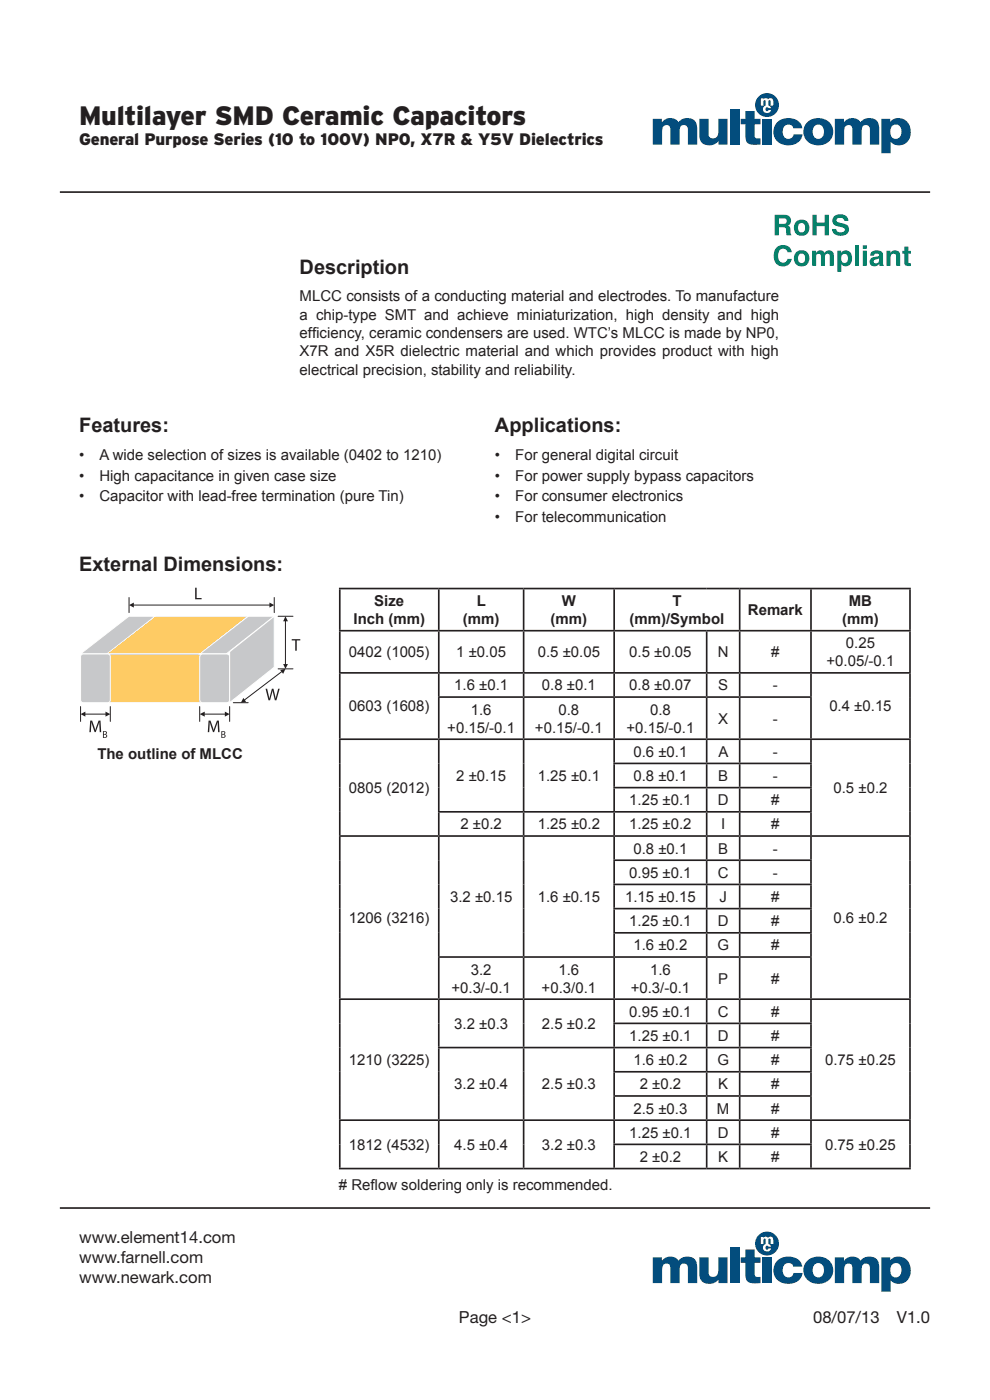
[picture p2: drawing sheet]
<svg xmlns="http://www.w3.org/2000/svg" width="210mm" height="297mm" viewBox="0 0 210 297" stroke-linecap="round" stroke-linejoin="round" font-family="sans-serif">
<path d="M12.7 40.8h184.6" fill="none" stroke="#231f20" stroke-width=".35"/>
<g fill="#034d7d">
<path d="M138.5 25.2h1.9v.8a2.16 2.16 0 0 1 3.5-.1 2.36 2.36 0 0 1 3.8 .1l.2 1v3.7h-2v-3.2a.87 .87 0 0 0-.9-1 .87 .87 0 0 0-.8 1v3.2h-2v-3.1a.87 .87 0 0 0-.8-1.1 .87 .87 0 0 0-.9 .9l-.1 3.3h-1.9z"/>
<path d="M148.3 25.2h2v3.2a1.04 1.04 0 0 0 1.2 1 1.04 1.04 0 0 0 .9-1.3v-2.9h1.9v5.5h-1.9v-.8a2.46 2.46 0 0 1-3.7 .1l-.3-.9z"/>
<path d="M154.8 23.2h2v7.5h-2z"/>
<path d="M158.1 23.6h2v1.6h1.2v1.2h-1.2v2.5a.85 .85 0 0 0 1.2 .5v1.3h-.8a1.78 1.78 0 0 1-2.4-1.9v-2.4h-1v-1.2h1z"/>
<path d="M161.7 25.2h2v5.5h-2z"/>
<path d="M164.7 26.1a3.4 3.4 0 0 1 5.4 .5l.1 .6h-1.9a1.13 1.13 0 0 0-1.3-.8 1.13 1.13 0 0 0-.9 1.2 1.31 1.31 0 0 0 .3 1.5 1.31 1.31 0 0 0 1.6 .1l.3-.7h1.9a3.2 3.2 0 0 1-5.5 1.3 2.96 2.96 0 0 1 0-3.7z"/>
<path d="M177.1 25.2h1.9v.8a2.16 2.16 0 0 1 3.5-.1 2.36 2.36 0 0 1 3.8 .1l.2 1v3.7h-2v-3.2a.87 .87 0 0 0-.9-1 .87 .87 0 0 0-.8 1v3.2h-2v-3.1a.87 .87 0 0 0-.8-1.1 .87 .87 0 0 0-.9 .9v3.3h-2z"/>
<path d="M171.1 26.1a3.2 3.2 0 0 1 3.7-.9 3.2 3.2 0 0 1 1.9 3.4 3.3 3.3 0 0 1-3.1 2.2 3.3 3.3 0 0 1-3.1-2.2 2.86 2.86 0 0 1 .6-2.5zM172.8 26.8a1.89 1.89 0 0 0 .3 2.6 1.46 1.46 0 0 0 1.5-.6 1.46 1.46 0 0 0 0-1.7 1.13 1.13 0 0 0-1.8-.3z"/>
<path d="M187 25.2h1.8v.6a2.5 2.5 0 0 1 2.7-.6 2.5 2.5 0 0 1 1.7 2.2 2.58 2.58 0 0 1-.9 2.9 2.58 2.58 0 0 1-3.1 .1l-.3-.3v2.4h-1.9zM189.1 26.9a1.84 1.84 0 0 0 .5 2.5 1.28 1.28 0 0 0 1.6-1.5 1.19 1.19 0 0 0-.6-1.4 1.19 1.19 0 0 0-1.5 .4z"/>
<circle cx="162.7" cy="22.3" r="2.54"/>
</g>
<path d="M161.4 20.9h.5v.2l.5-.3 .5 .3 .1-.2a.6 .6 0 0 1 .7 0 .6 .6 0 0 1 .3 .6v.9h-.5l-.1-1.1h-.3l-.1 1.1 .4 .3 .1 .3h-.5a.36 .36 0 0 0-.5-.1 .36 .36 0 0 0 0 .5 .36 .36 0 0 0 .5 .1v-.2h.6a.85 .85 0 0 1-1.4 .5 .85 .85 0 0 1 .2-1.4v-1l-.2-.2-.2 .2-.1 1h-.5z" fill="#fff"/>
<g fill="#034d7d">
<path d="M138.5 266.7h1.9v.8a2.16 2.16 0 0 1 3.5 0 2.36 2.36 0 0 1 3.8 .1l.2 .9v3.7h-2v-3.2a.87 .87 0 0 0-.9-.9 .87 .87 0 0 0-.8 .9v3.2h-2v-3.1a.87 .87 0 0 0-.8-1.1 .87 .87 0 0 0-.9 1l-.1 3.2h-1.9z"/>
<path d="M148.3 266.7h2v3.2a1.04 1.04 0 0 0 1.2 1 1.04 1.04 0 0 0 .9-1.2v-3h1.9v5.5h-1.9v-.7a2.46 2.46 0 0 1-3.7 0l-.3-.9z"/>
<path d="M154.8 264.7h2v7.5h-2z"/>
<path d="M158.1 265.1h2v1.6h1.2v1.2h-1.2v2.5a.85 .85 0 0 0 1.2 .5v1.3h-.8a1.78 1.78 0 0 1-2.4-1.9v-2.4h-1v-1.2h1z"/>
<path d="M161.7 266.7h2v5.5h-2z"/>
<path d="M164.7 267.7a3.4 3.4 0 0 1 5.4 .5l.1 .5h-1.9a1.13 1.13 0 0 0-1.3-.7 1.13 1.13 0 0 0-.9 1.1 1.31 1.31 0 0 0 .3 1.6 1.31 1.31 0 0 0 1.6 0l.3-.6h1.9a3.2 3.2 0 0 1-5.5 1.3 2.96 2.96 0 0 1 0-3.7z"/>
<path d="M177.1 266.7h1.9v.8a2.16 2.16 0 0 1 3.5 0 2.36 2.36 0 0 1 3.8 .1l.2 .9v3.7h-2v-3.2a.87 .87 0 0 0-.9-.9 .87 .87 0 0 0-.8 .9v3.2h-2v-3.1a.87 .87 0 0 0-.8-1.1 .87 .87 0 0 0-.9 1v3.2h-2z"/>
<path d="M171.1 267.6a3.2 3.2 0 0 1 3.7-.8 3.2 3.2 0 0 1 1.9 3.4 3.3 3.3 0 0 1-3.1 2.2 3.3 3.3 0 0 1-3.1-2.2 2.86 2.86 0 0 1 .6-2.6zM172.8 268.3a1.89 1.89 0 0 0 .3 2.6 1.46 1.46 0 0 0 1.5-.6 1.46 1.46 0 0 0 0-1.7 1.13 1.13 0 0 0-1.8-.3z"/>
<path d="M187 266.7h1.8v.7a2.5 2.5 0 0 1 2.7-.7 2.5 2.5 0 0 1 1.7 2.2 2.58 2.58 0 0 1-.9 2.9 2.58 2.58 0 0 1-3.1 .1l-.3-.3v2.4h-1.9zM189.1 268.4a1.84 1.84 0 0 0 .5 2.5 1.28 1.28 0 0 0 1.6-1.5 1.19 1.19 0 0 0-.6-1.3 1.19 1.19 0 0 0-1.5 .3z"/>
<circle cx="162.7" cy="263.8" r="2.54"/>
</g>
<path d="M161.4 262.4h.5v.2l.5-.2 .5 .2 .1-.1a.6 .6 0 0 1 .7-.1 .6 .6 0 0 1 .3 .6v.9h-.5l-.1-1.1h-.3l-.1 1.1 .4 .3 .1 .3h-.5a.36 .36 0 0 0-.5-.1 .36 .36 0 0 0 0 .6 .36 .36 0 0 0 .5 0v-.2h.6a.85 .85 0 0 1-1.4 .6 .85 .85 0 0 1 .2-1.5v-1l-.2-.1-.2 .1-.1 1h-.5z" fill="#fff"/>
<path d="M12.7 256.3h184.6" fill="none" stroke="#231f20" stroke-width=".35"/>
<g fill="#008164">
<path d="M172.3 45.6h.9v1.6h1.7v-1.6h.9v4.3h-.9v-1.9h-1.7v1.9h-.9z"/>
<path d="M177 45.8a1.81 1.81 0 0 1 3 1.1h-.9a.89 .89 0 0 0-.8-.7 .89 .89 0 0 0-.9 .5l.2 .4 1.4 .3a1.29 1.29 0 0 1 1.1 1.4 1.29 1.29 0 0 1-1.4 1.2 1.71 1.71 0 0 1-2.2-1.4h.9a1 1 0 0 0 .8 .7 1 1 0 0 0 1-.6l-.2-.3-.3-.2a2.22 2.22 0 0 1-2.1-1.1l.1-.8z"/>
<path d="M164.7 52.5a1.89 1.89 0 0 1 1.9-.5 1.89 1.89 0 0 1 1.3 1.5h-.9a1.01 1.01 0 0 0-1.2-.7 1.01 1.01 0 0 0-.7 1.1 1.29 1.29 0 0 0 1.3 1.8l.4-.3 .2-.5h.9a1.93 1.93 0 0 1-2.2 1.6 1.93 1.93 0 0 1-1.6-2.2l.1-.9z"/>
<path d="M172.3 53.2h.8v.5a1.01 1.01 0 0 1 1.8 0 1.07 1.07 0 0 1 1.3-.5 1.07 1.07 0 0 1 .7 1.2v2h-.9v-2a.52 .52 0 0 0-.6-.6 .52 .52 0 0 0-.4 .7v1.9h-.9v-1.9a.53 .53 0 0 0-.5-.7 .53 .53 0 0 0-.5 .7v1.9h-.8z"/>
<path d="M181.4 52.1h.8v4.3h-.8z"/>
<path d="M188.1 53.2h.8v.5a1.12 1.12 0 0 1 1.2-.5 1.12 1.12 0 0 1 .8 1v2.2h-.8v-2a.62 .62 0 0 0-.7-.6 .62 .62 0 0 0-.5 .9v1.7h-.8z"/>
<path d="M191.8 52.3h.9v.9h.5v.6h-.5v1.9l.5 .1v.6h-.8l-.5-.3-.1-2.3h-.4v-.6h.4z"/>
<path d="M164.3 45.6h2.1a1.21 1.21 0 0 1 1.3 .8 1.21 1.21 0 0 1-.6 1.4 1.28 1.28 0 0 1 .6 1.6l.2 .5h-1l-.3-1.6-1.4-.1v1.7h-.9zM165.2 46.3v1.2h1a.59 .59 0 0 0 .7-.6 .59 .59 0 0 0-.7-.6z"/>
<path d="M168.4 48.3a1.71 1.71 0 0 1 3.4 0 1.71 1.71 0 0 1-3.4 0zM169.5 47.6a.98 .98 0 0 0-.2 1.2 .98 .98 0 0 0 1.2 .4 1.1 1.1 0 0 0-.5-1.9z"/>
<path d="M168.4 54.8a1.71 1.71 0 0 1 3.4 0 1.71 1.71 0 0 1-3.4 0zM169.5 54.1a.98 .98 0 0 0-.2 1.2 .98 .98 0 0 0 1.2 .4 1.1 1.1 0 0 0-.5-1.9z"/>
<path d="M177.6 53.2h.8v.5a1.3 1.3 0 0 1 1.6-.4 1.3 1.3 0 0 1 .7 1.5 1.33 1.33 0 0 1-.6 1.5 1.33 1.33 0 0 1-1.6-.3v1.7h-.9zM178.7 54a.99 .99 0 0 0-.3 1.1 .99 .99 0 0 0 1 .7 1.05 1.05 0 0 0 .5-1.1 1.05 1.05 0 0 0-.7-.8z"/>
<path d="M183 52h.9v.8h-.9zM183 53.2h.9v3.2h-.9z"/>
<path d="M184.8 53.5a1.69 1.69 0 0 1 2.5 .3v2.2l.2 .4h-.9l-.1-.4a1.04 1.04 0 0 1-1.7 .3 1.04 1.04 0 0 1 .3-1.7l1.3-.3a.52 .52 0 0 0-.4-.5 .52 .52 0 0 0-.6 .3v.1h-.8zM185.4 55.2a.52 .52 0 0 0 .3 .7 .52 .52 0 0 0 .7-.3l.1-.8z"/>
</g>
<path d="M17.1 138.7l10.3-8h30.8l-10.3 8z" fill="#fecb64"/>
<path d="M17.1 138.6v.2l10.3-8v-.1h30.8l-.1-.1-10.3 8 .1 .1v-.1zM16.8 138.8h31.1l10.6-8.2h-31.2z" fill="#fff"/>
<path d="M17.4 139l.4-.3h29.9a.91 .91 0 0 1 1 1v8.4l-.1 .4-.5 .5-30.3 .1-.7-.8v-8.8z" fill="#fecb64"/>
<path d="M17.2 139.1l.6-.4h29.9a.91 .91 0 0 1 1 1v8.4l-.1 .4-.5 .5-30.3 .1-.7-.8v-8.8z" fill="none" stroke="#fff" stroke-width=".21"/>
<path d="M17.1 138.7l10.2-8h5.6l-10.2 8z" fill="#c7c8ca"/>
<path d="M17.1 138.6v.2l10.3-8-.1-.1 5.6 .1v-.2l-10.2 8.1v-.1zM16.8 138.8h5.9l10.5-8.2h-5.9z" fill="#fff"/>
<path d="M42.4 138.7l10.2-8h5.6l-10.2 8z" fill="#c7c8ca"/>
<path d="M42.4 138.6l.1 .2 10.2-8-.1-.1 5.6 .1-.1-.2-10.1 8.1v-.1zM42.1 138.8h5.9l10.5-8.2h-6z" fill="#fff"/>
<path d="M17.3 138.9l.3-.2h5.3l.4 .2 .1 .3v9.4l-.1 .3-.4 .2h-5.3l-.4-.3-.1-9.6z" fill="#c7c8ca"/>
<path d="M17.2 139l.4-.3h5.3l.4 .2 .1 .3v9.4l-.1 .3-.4 .2h-5.3l-.4-.3z" fill="none" stroke="#fff" stroke-width=".21"/>
<path d="M42.5 139l.3-.3h5.3a.58 .58 0 0 1 .6 .6l-.1 9.5-.4 .3h-5.4l-.3-.3-.1-.3z" fill="#c7c8ca"/>
<path d="M42.5 139l.3-.3h5.3a.58 .58 0 0 1 .6 .6l-.1 9.5-.4 .3h-5.4l-.3-.3-.1-.3z" fill="none" stroke="#fff" stroke-width=".21"/>
<path d="M48.7 138.3l9.5-7.6v10.9l-9.5 7.5z" fill="#c7c8ca"/>
<path d="M48.7 138.3l9.5-7.6v10.9l-9.5 7.5z" fill="none" stroke="#fff" stroke-width=".21"/>
<path d="M59 130.7h3.1M60.5 131.8v9.1M59 141.9h3.1" fill="none" stroke="#231f20" stroke-width=".21"/>
<g fill="#231f20">
<path d="M60.5 130.7l.6 1.1h-1z"/>
<path d="M60.1 140.9h1l-.6 1z"/>
</g>
<path d="M49.5 149.1h3.1M59.8 142.5l-7.9 6" fill="none" stroke="#231f20" stroke-width=".21"/>
<g fill="#231f20">
<path d="M59.4 142.1l1.1-.2-.4 1.1z"/>
<path d="M51.6 148.1l.6 .8-1.1 .2z"/>
</g>
<path d="M27.4 126.8v3.2M28.3 128.4h28.9M58.2 126.8v3.2" fill="none" stroke="#231f20" stroke-width=".21"/>
<g fill="#231f20">
<path d="M27.4 128.4l1-.6v1.1z"/>
<path d="M57.2 127.8l1 .6-1 .5z"/>
</g>
<path d="M17.1 149.9v3.1M18.1 151.5h4.3M23.4 149.9v3.1M42.4 149.9v3.1M48.7 149.9v3.1" fill="none" stroke="#231f20" stroke-width=".21"/>
<g fill="#231f20">
<path d="M17.1 151.5l1-.5v1z"/>
<path d="M22.4 151l1 .5-1 .5z"/>
</g>
<path d="M43.4 151.5h4.3" fill="none" stroke="#231f20" stroke-width=".21"/>
<g fill="#231f20">
<path d="M42.4 151.5l1-.5v1z"/>
<path d="M47.7 151l1 .5-1 .5z"/>
<path d="M41.4 124.7h.3v2.2h1.1v.2h-1.4z"/>
<path d="M61.9 135.6h1.8v.3h-.8v2.1h-.3v-2.1h-.7z"/>
<path d="M56.3 146.1h.4l.4 2.1 .6-2.1h.3l.5 2.1 .5-2.1h.3l-.7 2.5h-.3l-.5-2.1-.5 2.1h-.3z"/>
<path d="M44.2 152.9h.5l.6 2 .7-2h.4l.2 2.4h-.3l-.1-2.1-.8 2.1h-.2l-.7-2.1-.1 2.1h-.3z"/>
<path d="M19.1 152.9h.4l.7 2 .7-2h.4l.2 2.4h-.3l-.1-2.1-.8 2.1h-.2l-.7-2.1-.1 2.1h-.3z"/>
<path d="M47 155.1l.7 .1 .1 .3-.2 .3a.42 .42 0 0 1 .2 .5 .42 .42 0 0 1-.6 .2h-.2zM47.1 155.3v.4l.5-.1v-.3zM47.1 155.9v.5l.5-.1v-.3z"/>
<path d="M21.8 155.1l.8 .1 .1 .3-.3 .3a.42 .42 0 0 1 .3 .5 .42 .42 0 0 1-.6 .2h-.3zM22 155.3v.4l.5-.1v-.3zM22 155.9v.5l.5-.1v-.3z"/>
</g>
<g fill="none" stroke="#231f20" stroke-width=".35">
<path d="M71.9 124.9h121.3M71.9 133.8h121.3M72.1 125v8.6M72.1 134v8.6M93.1 125v8.6M93.1 134v8.6M111.1 125v8.6M111.1 134v8.6M130.3 125v8.6M130.3 134v8.6M149.9 134v8.6M156.9 125v8.6"/>
<path d="M156.9 134v8.6M172 125v8.6M172 134v8.6M193 125v8.6M193 134v8.6M71.9 142.7h121.3M71.9 156.8h121.3M72.1 142.9v13.7M72.1 157v20.2M92.9 147.9h79.3M93.1 142.9v4.8M93.1 148.1v8.5"/>
<path d="M93.1 157v15M111.1 142.9v4.8M111.1 148.1v8.5M111.1 157v15M130.3 142.9v4.8M130.3 148.1v8.5M130.3 157v4.8M149.9 142.9v4.8M149.9 148.1v8.5M149.9 157v4.8M156.9 142.9v4.8M156.9 148.1v8.5"/>
<path d="M156.9 157v4.8M172 142.9v4.8M172 148.1v8.5M172 157v4.8M193 142.9v13.7M193 157v20.2M71.9 177.4h121.3M72.1 177.5v34.3M92.9 172.2h79.3M93.1 172.4v4.8M93.1 177.5v25.3M111.1 172.4v4.8"/>
<path d="M111.1 177.5v25.3M130.1 162h42.1M130.1 167.1h42.1M130.3 162.1v4.8M130.3 167.3v4.7M130.3 172.4v4.8M130.3 177.5v4.8M149.9 162.1v4.8M149.9 167.3v4.7M149.9 172.4v4.8M149.9 177.5v4.8M156.9 162.1v4.8"/>
<path d="M156.9 167.3v4.7M156.9 172.4v4.8M156.9 177.5v4.8M172 162.1v4.8M172 167.3v4.7M172 172.4v4.8M172 177.5v4.8M193 177.5v34.3M130.1 182.5h42.1M130.1 187.6h42.1M130.1 192.8h42.1M130.1 197.9h42.1"/>
<path d="M130.3 182.7v4.7M130.3 187.8v4.8M130.3 192.9v4.8M130.3 198.1v4.7M149.9 182.7v4.7M149.9 187.8v4.8M149.9 192.9v4.8M149.9 198.1v4.7M156.9 182.7v4.7M156.9 187.8v4.8M156.9 192.9v4.8M156.9 198.1v4.7"/>
<path d="M172 182.7v4.7M172 187.8v4.8M172 192.9v4.8M172 198.1v4.7M71.9 212h121.3M72.1 212.1v25.4M92.9 203h79.3M93.1 203.2v8.6M93.1 212.1v10M111.1 203.2v8.6M111.1 212.1v10M130.1 217.1h42.1"/>
<path d="M130.3 203.2v8.6M130.3 212.1v4.8M130.3 217.3v4.8M149.9 203.2v8.6M149.9 212.1v4.8M149.9 217.3v4.8M156.9 203.2v8.6M156.9 212.1v4.8M156.9 217.3v4.8M172 203.2v8.6M172 212.1v4.8M172 217.3v4.8"/>
<path d="M193 212.1v25.4M71.9 237.6h121.3M72.1 237.8v9.9M92.9 222.2h79.3M93.1 222.4v15.1M93.1 237.8v9.9M111.1 222.4v15.1M111.1 237.8v9.9M130.1 227.4h42.1M130.1 232.5h42.1M130.3 222.4v4.8M130.3 227.5v4.8"/>
<path d="M130.3 232.7v4.8M130.3 237.8v4.8M149.9 222.4v4.8M149.9 227.5v4.8M149.9 232.7v4.8M149.9 237.8v4.8M156.9 222.4v4.8M156.9 227.5v4.8M156.9 232.7v4.8M156.9 237.8v4.8M172 222.4v4.8M172 227.5v4.8"/>
<path d="M172 232.7v4.8M172 237.8v4.8M193 237.8v9.9M71.9 247.9h121.3M130.1 242.8h42.1M130.3 242.9v4.8M149.9 242.9v4.8M156.9 242.9v4.8M172 242.9v4.8"/>
</g>
<text font-size="5.6" fill="#231f20" x="16.8" y="26.6">Multilayer SMD Ceramic Capacitors</text>
<g font-size="4.2" fill="#231f20">
<text x="63.5" y="58.1">Description</text>
<text x="16.8" y="91.7">Features:</text>
<text x="105" y="91.7">Applications:</text>
<text x="16.8" y="121.1">External Dimensions:</text>
</g>
<g font-size="3.5" fill="#231f20">
<text x="16.8" y="30.8">General Purpose Series (10 to 100V) NP0, X7R &amp; Y5V Dielectrics</text>
<text x="16.8" y="263.7">www.element14.com</text>
<text x="16.8" y="267.9">www.farnell.com</text>
<text x="16.8" y="272.2">www.newark.com</text>
<text x="97.4" y="280.6">Page &lt;1&gt;</text>
<text x="172.5" y="280.6">08/07/13</text>
<text x="190.2" y="280.6">V1.0</text>
</g>
<g font-size="3.2" fill="#231f20">
<text x="63.5" y="63.9">MLCC consists of a conducting material and electrodes. To manufacture</text>
<text x="63.5" y="67.8">a chip-type SMT and achieve miniaturization, high density and high</text>
<text x="63.5" y="71.7">eff</text>
<text x="66.2" y="71.7">iciency, ceramic condensers are used. WTC’s MLCC is made by NP0,</text>
<text x="63.5" y="75.6">X7R and X5R dielectric material and which provides product with high</text>
<text x="63.5" y="79.5">electrical precision, stability and reliability.</text>
<text x="16.8" y="97.6">•</text>
<text x="16.8" y="101.9">•</text>
<text x="21.1" y="97.6">A wide selection of sizes is available (0402 to 1210)</text>
<text x="21.1" y="101.9">High capacitance in given case size</text>
<text x="105" y="97.6">•</text>
<text x="105" y="101.9">•</text>
<text x="109.3" y="97.6">For general digital circuit</text>
<text x="109.3" y="101.9">For power supply bypass capacitors</text>
<text x="16.8" y="106.3">•</text>
<text x="21.1" y="106.3">Capacitor with lead-free termination (pure Tin)</text>
<text x="105" y="106.3">•</text>
<text x="109.3" y="106.3">For consumer electronics</text>
<text x="105" y="110.7">•</text>
<text x="109.3" y="110.7">For telecommunication</text>
<text x="79.4" y="128.6">Size</text>
<text x="101.1" y="128.6">L</text>
<text x="119.2" y="128.6">W</text>
<text x="142.6" y="128.6">T</text>
<text x="158.6" y="130.5">Remark</text>
<text x="180.1" y="128.6">MB</text>
<text x="75" y="132.4">Inch (mm)</text>
<text x="98.2" y="132.4">(mm)</text>
<text x="116.8" y="132.4">(mm)</text>
<text x="133.5" y="132.4">(mm)/Symbol</text>
<text x="178.6" y="132.4">(mm)</text>
<text x="179.4" y="137.5">0.25</text>
<text x="74" y="139.4">0402 (1005)</text>
<text x="96.8" y="139.4">1 ±0.05</text>
<text x="114.1" y="139.4">0.5 ±0.05</text>
<text x="133.5" y="139.4">0.5 ±0.05</text>
<text x="152.3" y="139.4">N</text>
<text x="163.6" y="139.4">#</text>
<text x="175.3" y="141.3">+0.05/-0.1</text>
<text x="96.3" y="146.5">1.6 ±0.1</text>
<text x="114.9" y="146.5">0.8 ±0.1</text>
<text x="133.5" y="146.5">0.8 ±0.07</text>
<text x="152.3" y="146.5">S</text>
<text x="163.9" y="146.5">-</text>
<text x="74" y="150.9">0603 (1608)</text>
<text x="94.9" y="155.4">+0.15/-0.1</text>
<text x="99.9" y="151.6">1.6</text>
<text x="113.5" y="155.4">+0.15/-0.1</text>
<text x="118.5" y="151.6">0.8</text>
<text x="132.9" y="155.4">+0.15/-0.1</text>
<text x="137.9" y="151.6">0.8</text>
<text x="152.3" y="153.5">X</text>
<text x="163.9" y="153.5">-</text>
<text x="175.9" y="150.9">0.4 ±0.15</text>
<text x="20.6" y="161">The outline of MLCC</text>
<text x="134.4" y="160.5">0.6 ±0.1</text>
<text x="152.4" y="160.5">A</text>
<text x="163.9" y="160.5">-</text>
<text x="96.8" y="165.7">2 ±0.15</text>
<text x="114.1" y="165.7">1.25 ±0.1</text>
<text x="134.4" y="165.7">0.8 ±0.1</text>
<text x="152.3" y="165.7">B</text>
<text x="163.9" y="165.7">-</text>
<text x="74" y="168.2">0805 (2012)</text>
<text x="133.5" y="170.8">1.25 ±0.1</text>
<text x="152.3" y="170.8">D</text>
<text x="163.6" y="170.8">#</text>
<text x="176.8" y="168.2">0.5 ±0.2</text>
<text x="97.7" y="175.9">2 ±0.2</text>
<text x="114.1" y="175.9">1.25 ±0.2</text>
<text x="133.5" y="175.9">1.25 ±0.2</text>
<text x="153" y="175.9">I</text>
<text x="163.6" y="175.9">#</text>
<text x="134.4" y="181.1">0.8 ±0.1</text>
<text x="152.3" y="181.1">B</text>
<text x="163.9" y="181.1">-</text>
<text x="95.5" y="191.3">3.2 ±0.15</text>
<text x="114.1" y="191.3">1.6 ±0.15</text>
<text x="132.6" y="191.3">1.15 ±0.15</text>
<text x="133.5" y="186.2">0.95 ±0.1</text>
<text x="152.3" y="186.2">C</text>
<text x="152.6" y="191.3">J</text>
<text x="163.6" y="191.3">#</text>
<text x="163.9" y="186.2">-</text>
<text x="74" y="195.8">1206 (3216)</text>
<text x="133.5" y="196.5">1.25 ±0.1</text>
<text x="152.3" y="196.5">D</text>
<text x="163.6" y="196.5">#</text>
<text x="176.8" y="195.8">0.6 ±0.2</text>
<text x="134.4" y="201.6">1.6 ±0.2</text>
<text x="152.2" y="201.6">G</text>
<text x="163.6" y="201.6">#</text>
<text x="99.9" y="206.7">3.2</text>
<text x="118.5" y="206.7">1.6</text>
<text x="137.9" y="206.7">1.6</text>
<text x="152.4" y="208.7">P</text>
<text x="163.6" y="208.7">#</text>
<text x="95.8" y="210.6">+0.3/-0.1</text>
<text x="114.9" y="210.6">+0.3/0.1</text>
<text x="133.5" y="215.7">0.95 ±0.1</text>
<text x="133.8" y="210.6">+0.3/-0.1</text>
<text x="152.3" y="215.7">C</text>
<text x="163.6" y="215.7">#</text>
<text x="96.3" y="218.3">3.2 ±0.3</text>
<text x="114.9" y="218.3">2.5 ±0.2</text>
<text x="133.5" y="220.8">1.25 ±0.1</text>
<text x="152.3" y="220.8">D</text>
<text x="163.6" y="220.8">#</text>
<text x="74" y="226">1210 (3225)</text>
<text x="134.4" y="226">1.6 ±0.2</text>
<text x="152.2" y="226">G</text>
<text x="163.6" y="226">#</text>
<text x="175" y="226">0.75 ±0.25</text>
<text x="96.3" y="231.1">3.2 ±0.4</text>
<text x="114.9" y="231.1">2.5 ±0.3</text>
<text x="135.7" y="231.1">2 ±0.2</text>
<text x="152.3" y="231.1">K</text>
<text x="163.6" y="231.1">#</text>
<text x="134.4" y="236.2">2.5 ±0.3</text>
<text x="152.1" y="236.2">M</text>
<text x="163.6" y="236.2">#</text>
<text x="74" y="243.9">1812 (4532)</text>
<text x="96.3" y="243.9">4.5 ±0.4</text>
<text x="114.9" y="243.9">3.2 ±0.3</text>
<text x="133.5" y="241.4">1.25 ±0.1</text>
<text x="152.3" y="241.4">D</text>
<text x="163.6" y="241.4">#</text>
<text x="175" y="243.9">0.75 ±0.25</text>
<text x="135.7" y="246.5">2 ±0.2</text>
<text x="152.3" y="246.5">K</text>
<text x="163.6" y="246.5">#</text>
<text x="71.9" y="252.5"># Ref</text>
<text x="78.6" y="252.5">low soldering only is recommended.</text>
</g>
</svg>
